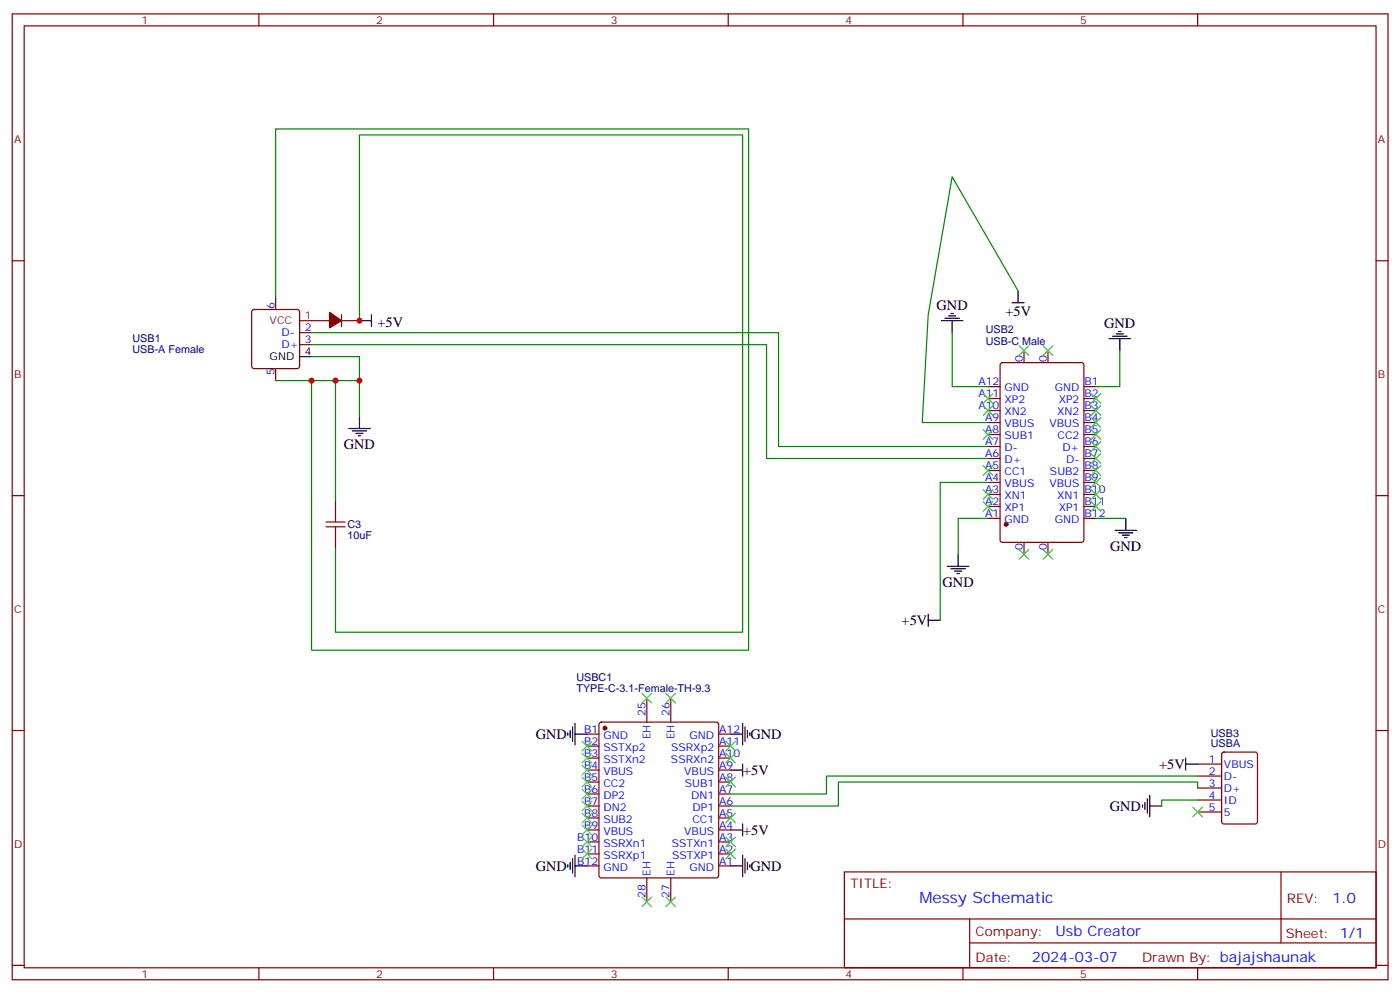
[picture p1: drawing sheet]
<svg xmlns="http://www.w3.org/2000/svg" width="412mm" height="292mm" viewBox="0 0 412 292" stroke-linecap="round" stroke-linejoin="round" font-family="sans-serif">
<g fill="none" stroke="#870000" stroke-width=".35">
<path d="M3.6 4.1h405.3v284.3h-405.3zM7.1 7.6h398.3v277.3h-398.3zM76.3 4.1v3.5M145.4 4.1v3.5M214.6 4.1v3.5M283.7 4.1v3.5M352.8 4.1v3.5M3.6 76.8h3.5M405.4 76.8h3.5M74.4 91.3l.5-.2h12.7l.5 .2 .2 .5v16l-.3 .5-.4 .2h-12.7l-.5-.2-.2-.5v-16zM81.2 87.3v3.6M88.3 97.9h3.5"/>
<path d="M91.8 94.4h5.3M100.6 94.4h5.3M100.6 92.6v3.6M81.2 108.5v3.5M88.3 101.5h3.5M291.1 113.8h3.5M291.1 117.3h3.5M294.9 107l.4-.2h23.3l.7 .4v51.8l-.4 .6-23.6 .1-.6-.5-.1-51.7zM301.7 103.2v3.6M308.8 103.2v3.6M319.3 113.8h3.6M319.3 117.3h3.6"/>
<path d="M291.1 131.4h3.5M291.1 138.5h3.5M291.1 135h3.5M291.1 127.9h3.5M291.1 124.4h3.5M291.1 120.9h3.5M319.3 131.4h3.6M319.3 138.5h3.6M319.3 135h3.6M319.3 127.9h3.6M319.3 124.4h3.6M319.3 120.9h3.6"/>
<path d="M3.6 145.9h3.5M98.8 147.3v3.5M98.8 157.9v3.5M291.1 152.6h3.5M291.1 142h3.5M291.1 149.1h3.5M291.1 145.6h3.5M301.7 159.7v3.5M308.8 159.7v3.5M319.3 152.6h3.6M319.3 142h3.6M319.3 149.1h3.6"/>
<path d="M319.3 145.6h3.6M405.4 145.9h3.5M3.6 215.1h3.5M172.9 216.1h3.6M172.9 219.6h3.6M176.7 212.8l.5-.2h33.8l.5 .2 .2 .5v44.4l-.2 .5-.5 .2h-33.8l-.5-.2-.2-.5v-44.4zM190.6 205.5v7.1M197.6 205.5v7.1M211.7 216.1h3.6M211.7 219.6h3.6M405.4 215.1h3.5M172.9 223.2h3.6"/>
<path d="M172.9 226.7h3.6M172.9 230.2h3.6M172.9 233.8h3.6M172.9 237.3h3.6M211.7 223.2h3.6M211.7 226.7h3.6M211.7 230.2h3.6M211.7 233.8h3.6M211.7 237.3h3.6M352.8 224.9h7.1M352.8 228.5h7.1M352.8 232h7.1"/>
<path d="M352.8 235.5h7.1M352.8 239h7.1M360.1 221.6l.5-.2h9.2l.6 .4 .1 20.1-.5 .6-9.4 .1-.6-.5-.1-20zM172.9 240.8h3.6M172.9 244.3h3.6M172.9 247.9h3.6M172.9 251.4h3.6M172.9 254.9h3.6M190.6 258.4v7.1M197.6 258.4v7.1M211.7 240.8h3.6M211.7 244.3h3.6"/>
<path d="M211.7 247.9h3.6M211.7 251.4h3.6M211.7 254.9h3.6M248.8 256.7h156.6v28.2h-156.6zM377.4 256.7v20.9M248.8 270.5h156.5M285.7 277.6h119.6M285.7 270.5v14.1M3.6 284.2h3.5M76.3 284.9v3.5M145.4 284.9v3.5M214.6 284.9v3.5"/>
<path d="M283.7 284.9v3.5M352.8 284.9v3.5M405.4 284.2h3.5"/>
</g>
<g fill="#870000" stroke="#870000" stroke-width=".35">
<path d="M97.1 91.9l3.5 2.5-3.5 2.1z"/>
<circle cx="178.2" cy="214.3" r=".53"/>
<circle cx="296.4" cy="154.4" r=".53"/>
</g>
<g fill="none" stroke="#000" stroke-width=".35">
<path d="M105.9 94.4h3.5M109.4 92.6v3.6M277.4 94.4h6.3M278.4 93.7h4.2M279.5 93h2.1M280.2 92.3h.7M280.5 94.4v3.5M298.2 89.1h3.5M299.9 85.6v3.5M326.7 99.7h6.4M327.8 99h4.2M328.9 98.3h2.1"/>
<path d="M329.6 97.6h.7M329.9 99.7v3.5M88.3 105h3.5M102.7 126.2h6.4M103.8 126.9h4.2M104.8 127.6h2.2M105.6 128.3h.7M105.9 122.6v3.6M328.5 156.1h6.4M329.6 156.8h4.2M330.6 157.6h2.1M331.3 158.3h.7"/>
<path d="M331.7 152.6v3.5M279.1 166.7h6.4M280.2 167.4h4.2M281.2 168.1h2.2M281.9 168.8h.7M282.3 163.2v3.5M273.5 182.6h3.5M273.5 180.8v3.6M167.3 215.8v.7M168 215.1v2.1M168.7 214v4.2M169.4 216.1h3.5"/>
<path d="M169.4 212.9v6.4M215.3 216.1h3.5M218.8 212.9v6.4M219.5 214v4.2M220.2 215.1v2.1M220.9 215.8v.7M215.3 226.7h3.5M218.8 224.9v3.6M336.6 236.9v.7M337.3 236.2v2.1M338 235.2v4.2M338.7 237.3h3.6"/>
<path d="M338.7 234.1v6.4M349.3 224.9h3.5M349.3 223.2v3.5M167.3 254.6v.7M168 253.9v2.1M168.7 252.8v4.2M169.4 254.9h3.5M169.4 251.7v6.4M215.3 254.9h3.5M215.3 244.3h3.5M218.8 242.6v3.5M218.8 251.7v6.4"/>
<path d="M219.5 252.8v4.2M220.2 253.9v2.1M220.9 254.6v.7"/>
</g>
<g fill="none" stroke="#3c3" stroke-width=".35">
<path d="M289.7 115.9l2.8 2.8M289.7 119.5l2.8 2.8M292.5 119.5l-2.8 2.8M292.5 115.9l-2.8 2.8M300.3 101.8l2.8 2.8M303.1 101.8l-2.8 2.8M307.3 101.8l2.9 2.8M310.2 101.8l-2.9 2.8M321.5 115.9l2.8 2.8M321.5 119.5l2.8 2.8M324.3 115.9l-2.8 2.8M324.3 119.5l-2.8 2.8"/>
<path d="M289.7 126.5l2.8 2.8M289.7 137.1l2.8 2.8M292.5 126.5l-2.8 2.8M292.5 137.1l-2.8 2.8M321.5 123l2.8 2.8M321.5 126.5l2.8 2.8M321.5 130l2.8 2.9M321.5 133.6l2.8 2.8M321.5 137.1l2.8 2.8M324.3 123l-2.8 2.8M324.3 126.5l-2.8 2.8M324.3 130l-2.8 2.9"/>
<path d="M324.3 133.6l-2.8 2.8M324.3 137.1l-2.8 2.8M289.7 147.7l2.8 2.8M289.7 144.1l2.8 2.9M292.5 147.7l-2.8 2.8M292.5 144.1l-2.8 2.9M321.5 140.6l2.8 2.8M321.5 144.1l2.8 2.9M321.5 147.7l2.8 2.8M324.3 140.6l-2.8 2.8M324.3 144.1l-2.8 2.9M324.3 147.7l-2.8 2.8"/>
<path d="M300.3 161.8l2.8 2.8M303.1 161.8l-2.8 2.8M307.3 161.8l2.9 2.8M310.2 161.8l-2.9 2.8M171.5 218.2l2.8 2.9M174.3 218.2l-2.8 2.9M189.2 204.1l2.8 2.8M192 204.1l-2.8 2.8M196.2 204.1l2.8 2.8M199 204.1l-2.8 2.8M213.9 218.2l2.8 2.9M216.7 218.2l-2.8 2.9"/>
<path d="M171.5 239.4l2.8 2.8M171.5 235.9l2.8 2.8M171.5 232.3l2.8 2.9M171.5 228.8l2.8 2.8M171.5 225.3l2.8 2.8M171.5 221.8l2.8 2.8M174.3 221.8l-2.8 2.8M174.3 228.8l-2.8 2.8M174.3 239.4l-2.8 2.8M174.3 235.9l-2.8 2.8M174.3 232.3l-2.8 2.9M174.3 225.3l-2.8 2.8"/>
<path d="M213.9 221.8l2.8 2.8M213.9 228.8l2.8 2.8M213.9 239.4l2.8 2.8M216.7 221.8l-2.8 2.8M216.7 228.8l-2.8 2.8M216.7 239.4l-2.8 2.8M351.4 237.6l2.9 2.9M354.3 237.6l-2.9 2.9M171.5 250l2.8 2.8M171.5 246.5l2.8 2.8M171.5 242.9l2.8 2.8M174.3 250l-2.8 2.8"/>
<path d="M174.3 246.5l-2.8 2.8M174.3 242.9l-2.8 2.8M213.9 246.5l2.8 2.8M213.9 250l2.8 2.8M216.7 246.5l-2.8 2.8M216.7 250l-2.8 2.8M189.2 264.1l2.8 2.8M192 264.1l-2.8 2.8M196.2 264.1l2.8 2.8M199 264.1l-2.8 2.8"/>
</g>
<path d="M88.3 94.4h3.5" fill="none" stroke="#f00" stroke-width=".35"/>
<g fill="none" stroke="#008700" stroke-width=".35">
<path d="M81.2 87.3v-49.3h139.4v153.4h-128.8v-79.4M91.8 97.9h137.6v33.5h61.7M105.9 94.4v-54.7h112.9v146.4h-120v-24.7M280.5 97.9v15.9h10.6M299.9 85.6l-19.4-33.5-7 40.5-1.8 31.8h19.4M81.2 112h24.7M91.8 105h14.1v17.6M91.8 101.5h134v33.5h65.3M98.8 112v35.3M329.9 103.2v10.6h-7M291.1 152.6h-8.8v10.6M291.1 142h-14.1v40.6"/>
<path d="M322.9 152.6h8.8M352.8 235.5h-10.5v1.8M352.8 228.5h-109.3v5.3h-28.2M352.8 232v-1.8h-105.8v7.1h-31.7"/>
</g>
<path d="M96 155.1h5.7M96 153.7h5.7M98.8 150.8v2.9M98.8 155.1v2.8" fill="none" stroke="#a10000" stroke-width=".35"/>
<g fill="#c00">
<circle cx="105.9" cy="112" r=".88"/>
<circle cx="91.8" cy="112" r=".88"/>
<circle cx="105.9" cy="94.4" r=".88"/>
<circle cx="98.8" cy="112" r=".88"/>
</g>
<text font-size="4.6" fill="#00f" x="270.9" y="265.7">Messy Schematic</text>
<g font-size="4.2">
<text x="275.9" y="91.2">GND</text>
<text x="296.2" y="93.1">+5V</text>
<text x="111.2" y="96.2">+5V</text>
<text x="325.3" y="96.5">GND</text>
<text x="101.3" y="132.2">GND</text>
<text x="327.1" y="162.2">GND</text>
<text x="277.7" y="172.8">GND</text>
<text x="265.6" y="184">+5V</text>
<text x="157.8" y="217.6">GND</text>
<text x="221.1" y="217.6">GND</text>
<text x="341.5" y="226.3">+5V</text>
<text x="219" y="228.1">+5V</text>
<text x="327" y="238.7">GND</text>
<text x="219" y="245.8">+5V</text>
<text x="157.8" y="256.4">GND</text>
<text x="221.1" y="256.4">GND</text>
</g>
<g font-size="4.2" fill="#00f">
<text x="392.6" y="265.9">1.0</text>
<text x="311" y="275.5">Usb Creator</text>
<text x="304" y="283.3">2024-03-07</text>
</g>
<g font-size="3.9" fill="#800">
<text x="250.5" y="261.3">TITLE:</text>
<text x="379.2" y="265.9">REV:</text>
<text x="287.5" y="275.5">Company:</text>
<text x="378.8" y="276.1">Sheet: 1/1</text>
<text x="287.5" y="283.1">Date:</text>
<text x="336.5" y="283.2">Drawn By: bajajshaunak</text>
</g>
<g font-size="3.2" fill="#800">
<text x="41.7" y="7.1">1</text>
<text x="110.8" y="7.1">2</text>
<text x="180" y="7.1">3</text>
<text x="249.1" y="7.1">4</text>
<text x="318.3" y="7.1">5</text>
<text x="4.1" y="42.2">A</text>
<text x="405.9" y="42.2">A</text>
<text x="4.1" y="111.3">B</text>
<text x="405.9" y="111.3">B</text>
<text x="4.1" y="180.5">C</text>
<text x="405.9" y="180.5">C</text>
<text x="4.1" y="249.6">D</text>
<text x="405.9" y="249.6">D</text>
<text x="41.7" y="287.9">1</text>
<text x="110.8" y="287.9">2</text>
<text x="180" y="287.9">3</text>
<text x="249.1" y="287.9">4</text>
<text x="318.3" y="287.9">5</text>
</g>
<g font-size="3.2" fill="#f00">
<text x="79.4" y="95.5">VCC</text>
<text x="89.8" y="94.1">1</text>
</g>
<g font-size="3.2" fill="#00f">
<text x="80.9" y="90.9" transform="rotate(-90 80.9 90.9)">6</text>
<text x="83" y="99">D-</text>
<text x="89.8" y="101.1">3</text>
<text x="89.8" y="97.6">2</text>
<text x="83" y="102.5">D+</text>
<text x="301.3" y="106.6" transform="rotate(-90 301.3 106.6)">0</text>
<text x="308.4" y="106.6" transform="rotate(-90 308.4 106.6)">0</text>
<text x="80.9" y="110.5" transform="rotate(-90 80.9 110.5)">5</text>
<text x="288.3" y="113.5">A12</text>
<text x="319.5" y="113.5">B1</text>
<text x="288.3" y="117">A11</text>
<text x="295.9" y="115.2">GND</text>
<text x="295.9" y="118.7">XP2</text>
<text x="310.7" y="115.2">GND</text>
<text x="311.9" y="118.7">XP2</text>
<text x="319.5" y="117">B2</text>
<text x="288.3" y="120.5">A10</text>
<text x="290.3" y="124">A9</text>
<text x="295.9" y="125.8">VBUS</text>
<text x="295.9" y="122.3">XN2</text>
<text x="309.2" y="125.8">VBUS</text>
<text x="311.5" y="122.3">XN2</text>
<text x="319.5" y="124">B4</text>
<text x="319.5" y="120.5">B3</text>
<text x="290.3" y="131.1">A7</text>
<text x="290.3" y="127.6">A8</text>
<text x="295.9" y="129.3">SUB1</text>
<text x="311.6" y="129.3">CC2</text>
<text x="319.5" y="131.1">B6</text>
<text x="319.5" y="127.6">B5</text>
<text x="290.3" y="134.6">A6</text>
<text x="295.9" y="136.4">D+</text>
<text x="295.9" y="132.9">D-</text>
<text x="313" y="132.9">D+</text>
<text x="314.1" y="136.4">D-</text>
<text x="319.5" y="134.6">B7</text>
<text x="290.3" y="138.1">A5</text>
<text x="290.3" y="141.7">A4</text>
<text x="295.9" y="139.9">CC1</text>
<text x="295.9" y="143.4">VBUS</text>
<text x="309.2" y="143.4">VBUS</text>
<text x="309.3" y="139.9">SUB2</text>
<text x="319.5" y="141.7">B9</text>
<text x="319.5" y="138.1">B8</text>
<text x="290.3" y="148.7">A2</text>
<text x="290.3" y="145.2">A3</text>
<text x="295.9" y="147">XN1</text>
<text x="311.5" y="147">XN1</text>
<text x="319.5" y="148.7">B11</text>
<text x="319.5" y="145.2">B10</text>
<text x="290.3" y="152.3">A1</text>
<text x="295.9" y="154">GND</text>
<text x="295.9" y="150.5">XP1</text>
<text x="310.7" y="154">GND</text>
<text x="311.9" y="150.5">XP1</text>
<text x="319.5" y="152.3">B12</text>
<text x="301.3" y="161.9" transform="rotate(-90 301.3 161.9)">0</text>
<text x="308.4" y="161.9" transform="rotate(-90 308.4 161.9)">0</text>
<text x="172.1" y="215.8">B1</text>
<text x="190.2" y="210.8" transform="rotate(-90 190.2 210.8)">25</text>
<text x="197.3" y="210.8" transform="rotate(-90 197.3 210.8)">26</text>
<text x="211.9" y="215.8">A12</text>
<text x="172.1" y="219.3">B2</text>
<text x="177.8" y="217.5">GND</text>
<text x="177.8" y="221.1">SSTXp2</text>
<text x="191.6" y="217.7" transform="rotate(-90 191.6 217.7)">EH</text>
<text x="197.7" y="221.1">SSRXp2</text>
<text x="198.7" y="217.7" transform="rotate(-90 198.7 217.7)">EH</text>
<text x="203.2" y="217.5">GND</text>
<text x="211.9" y="219.3">A11</text>
<text x="172.1" y="222.8">B3</text>
<text x="172.1" y="226.3">B4</text>
<text x="177.8" y="224.6">SSTXn2</text>
<text x="197.7" y="224.6">SSRXn2</text>
<text x="211.9" y="226.3">A9</text>
<text x="211.9" y="222.8">A10</text>
<text x="356.1" y="224.6">1</text>
<text x="360.6" y="226">VBUS</text>
<text x="172.1" y="229.9">B5</text>
<text x="172.1" y="233.4">B6</text>
<text x="177.8" y="228.1">VBUS</text>
<text x="177.8" y="231.6">CC2</text>
<text x="201.6" y="228.1">VBUS</text>
<text x="201.8" y="231.6">SUB1</text>
<text x="211.9" y="233.4">A7</text>
<text x="211.9" y="229.9">A8</text>
<text x="356.1" y="228.1">2</text>
<text x="356.1" y="231.6">3</text>
<text x="360.6" y="229.5">D-</text>
<text x="360.6" y="233">D+</text>
<text x="172.1" y="236.9">B7</text>
<text x="177.8" y="235.2">DP2</text>
<text x="177.8" y="238.7">DN2</text>
<text x="203.6" y="235.2">DN1</text>
<text x="204.1" y="238.7">DP1</text>
<text x="211.9" y="236.9">A6</text>
<text x="356.1" y="235.2">4</text>
<text x="356.1" y="238.7">5</text>
<text x="360.6" y="236.6">ID</text>
<text x="172.1" y="240.5">B8</text>
<text x="172.1" y="244">B9</text>
<text x="177.8" y="242.2">SUB2</text>
<text x="177.8" y="245.7">VBUS</text>
<text x="201.6" y="245.7">VBUS</text>
<text x="204" y="242.2">CC1</text>
<text x="211.9" y="244">A4</text>
<text x="211.9" y="240.5">A5</text>
<text x="360.6" y="240.1">5</text>
<text x="170.1" y="247.5">B10</text>
<text x="170.1" y="251">B11</text>
<text x="177.8" y="249.3">SSRXn1</text>
<text x="197.9" y="249.3">SSTXn1</text>
<text x="211.9" y="251">A2</text>
<text x="211.9" y="247.5">A3</text>
<text x="170.1" y="254.6">B12</text>
<text x="177.8" y="252.8">SSRXp1</text>
<text x="177.8" y="256.3">GND</text>
<text x="191.6" y="257.7" transform="rotate(-90 191.6 257.7)">EH</text>
<text x="198" y="252.8">SSTXP1</text>
<text x="198.7" y="257.7" transform="rotate(-90 198.7 257.7)">EH</text>
<text x="203.2" y="256.3">GND</text>
<text x="211.9" y="254.6">A1</text>
<text x="190.2" y="264.2" transform="rotate(-90 190.2 264.2)">28</text>
<text x="197.3" y="264.2" transform="rotate(-90 197.3 264.2)">27</text>
</g>
<g font-size="3.2" fill="#000080">
<text x="39" y="100.8">USB1</text>
<text x="290.4" y="101.5">USB-C Male</text>
<text x="290.4" y="98.1">USB2</text>
<text x="39" y="104">USB-A Female</text>
<text x="102.4" y="155.4">C3</text>
<text x="102.4" y="158.7">10uF</text>
<text x="169.8" y="203.8">TYPE-C-3.1-Female-TH-9.3</text>
<text x="169.8" y="200.6">USBC1</text>
<text x="356.7" y="220">USBA</text>
<text x="356.7" y="216.9">USB3</text>
</g>
<g font-size="3.2">
<text x="79.4" y="106">GND</text>
<text x="89.8" y="104.6">4</text>
</g>
</svg>
